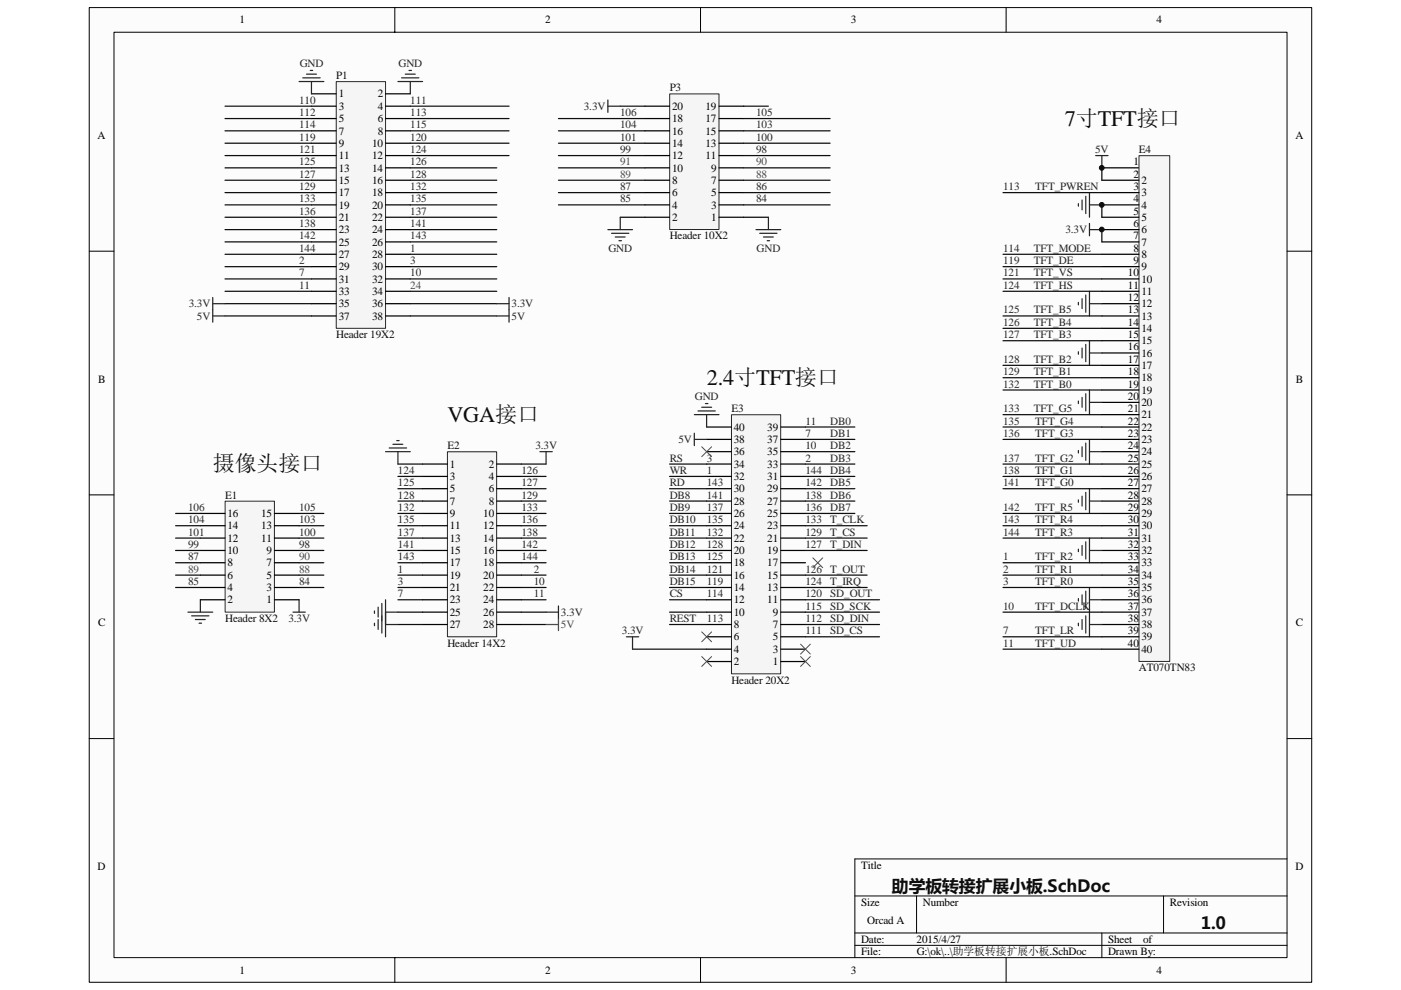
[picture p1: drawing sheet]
<svg xmlns="http://www.w3.org/2000/svg" width="297mm" height="210mm" viewBox="0 0 297 210" stroke-linecap="round" stroke-linejoin="round" font-family="sans-serif">
<path d="M18.9 1.6h259.2v206.7h-259.2z" fill="#fcfcfc"/>
<path d="M18.9 1.6h259.2v206.7h-259.2z" fill="none" stroke="#000" stroke-width=".21"/>
<path d="M24.2 6.9h248.7v196.2h-248.7z" fill="#fcfcfc"/>
<g fill="none" stroke="#000" stroke-width=".21">
<path d="M24.2 6.8h248.7v196.3h-248.7zM83.7 1.6v5.2M148.5 1.6v5.2M213.3 1.6v5.2M18.9 53.3h5.2M272.9 53.3h5.2M18.9 105h5.2M272.9 105h5.2M18.9 156.7h5.2M272.9 156.7h5.2M181.2 190h91.7M181.2 197.9h91.7"/>
<path d="M194.3 190v7.9M233.6 197.9v5.2M246.7 190v7.9M272.9 182.2h-91.7v20.9M83.7 203.1v5.3M148.5 203.1v5.3M181.2 200.5h91.7M213.3 203.1v5.3"/>
</g>
<path d="M94.9 95.8h10.4v39.3h-10.4z" fill="#f5f5f5"/>
<path d="M94.9 95.8h10.4v39.3h-10.4z" fill="none" stroke="#262626" stroke-width=".21"/>
<g fill="none" stroke="#000" stroke-width=".26">
<path d="M89.6 98.4h5.2M105.3 98.4h5.3M89.6 101h5.2M89.6 103.7h5.2M89.6 106.3h5.2M89.6 108.9h5.2M89.6 111.5h5.2M89.6 114.1h5.2M89.6 116.8h5.2M89.6 119.4h5.2M105.3 101h5.3M105.3 103.7h5.3"/>
<path d="M105.3 106.3h5.3M105.3 108.9h5.3M105.3 111.5h5.3M105.3 114.1h5.3M105.3 116.8h5.3M105.3 119.4h5.3M89.6 122h5.2M89.6 124.6h5.2M89.6 127.2h5.2M89.6 129.8h5.2M89.6 132.5h5.2M105.3 122h5.3"/>
<path d="M105.3 124.6h5.3M105.3 127.2h5.3M105.3 129.8h5.3M105.3 132.5h5.3"/>
</g>
<g fill="none" stroke="#0e0e0e" stroke-width=".26">
<path d="M84.4 98.4h5.2M110.6 98.4h5.2M84.4 114.1h5.2M84.4 116.8h5.2M84.4 103.7h5.2M84.4 101h5.2M84.4 119.4h5.2M84.4 111.5h5.2M84.4 108.9h5.2M84.4 106.3h5.2M110.6 114.1h5.2M110.6 111.5h5.2"/>
<path d="M110.6 103.7h5.2M110.6 101h5.2M110.6 116.8h5.2M110.6 119.4h5.2M110.6 108.9h5.2M110.6 106.3h5.2M84.4 122h5.2M84.4 127.2h5.2M84.4 129.8h5.2M84.4 132.5h5.2M84.4 124.6h5.2M110.6 122h5.2"/>
<path d="M110.6 127.2h5.2M110.6 129.8h5.2M110.6 132.5h5.2M110.6 124.6h5.2"/>
</g>
<g fill="none" stroke="#262626" stroke-width=".26">
<path d="M81.7 95.8h5.3M82.5 95h3.7M83.3 94.2h2.1M84.1 93.5h.5M84.4 95.8v2.6M114.5 95.8h2.6M115.8 95.8v2.6M39.9 129.8h5.2M40.6 130.6h3.7M41.4 131.4h2.1M42.2 132.2h.5M42.5 127.2v2.6"/>
<path d="M62.1 129.8h2.6M63.4 127.2v2.6M79.4 129.6v.5M79.4 132.2v.5M80.2 128.8v2.1M80.2 131.4v2.1M81 128v6.3M81.7 127.2v7.9M81.7 129.8h2.7M81.7 132.5h2.7M115.8 129.8h2.6M118.4 128.5v2.6"/>
</g>
<path d="M115.8 132.5h2.6M118.4 131.1v2.7" fill="none" stroke="#4c4c4c" stroke-width=".26"/>
<path d="M47.7 106.3h10.5v23.5h-10.5z" fill="#f5f5f5"/>
<path d="M47.7 106.3h10.5v23.5h-10.5z" fill="none" stroke="#262626" stroke-width=".21"/>
<g fill="none" stroke="#000" stroke-width=".26">
<path d="M42.5 119.4h5.2M42.5 116.8h5.2M42.5 114.1h5.2M42.5 111.5h5.2M42.5 108.9h5.2M58.2 119.4h5.2M58.2 116.8h5.2M58.2 114.1h5.2M58.2 111.5h5.2M58.2 108.9h5.2M42.5 127.2h5.2M42.5 124.6h5.2"/>
<path d="M42.5 122h5.2M58.2 127.2h5.2M58.2 124.6h5.2M58.2 122h5.2"/>
</g>
<path d="M155.1 88h10.4v54.9h-10.4z" fill="#f5f5f5"/>
<path d="M155.1 88h10.4v54.9h-10.4z" fill="none" stroke="#262626" stroke-width=".21"/>
<g fill="none" stroke="#000" stroke-width=".26">
<path d="M233.6 35.6h7.9M149.8 98.4h5.3M149.8 95.8h5.3M149.8 93.2h5.3M149.8 90.6h5.3M165.5 98.4h5.3M165.5 95.8h5.3M165.5 93.2h5.3M165.5 90.6h5.3M149.8 119.4h5.3M149.8 116.8h5.3M149.8 114.1h5.3"/>
<path d="M149.8 111.5h5.3M149.8 108.9h5.3M149.8 106.3h5.3M149.8 103.7h5.3M149.8 101h5.3M165.5 119.4h5.3M165.5 116.8h5.3M165.5 114.1h5.3M165.5 111.5h5.3M165.5 108.9h5.3M165.5 106.3h5.3M165.5 103.7h5.3"/>
<path d="M165.5 101h5.3M149.8 137.7h5.3M149.8 135.1h5.3M149.8 132.5h5.3M149.8 129.8h5.3M149.8 127.2h5.3M149.8 124.6h5.3M149.8 122h5.3M165.5 137.7h5.3M165.5 135.1h5.3M165.5 132.5h5.3M165.5 129.8h5.3"/>
<path d="M165.5 127.2h5.3M165.5 124.6h5.3M165.5 122h5.3M149.8 140.3h5.3M165.5 140.3h5.3"/>
</g>
<path d="M241.5 33h6.5v107.3h-6.5z" fill="#f5f5f5"/>
<path d="M241.5 33h6.5v107.3h-6.5z" fill="none" stroke="#262626" stroke-width=".21"/>
<g fill="none" stroke="#000" stroke-width=".26">
<path d="M233.6 38.2h7.9M233.6 40.9h7.9M233.6 43.5h7.9M233.6 46.1h7.9M233.6 48.7h7.9M233.6 51.3h7.9M233.6 53.9h7.9M233.6 56.6h7.9M233.6 59.2h7.9M233.6 61.8h7.9M233.6 64.4h7.9M233.6 67h7.9"/>
<path d="M233.6 69.6h7.9M233.6 72.3h7.9M233.6 74.9h7.9M233.6 77.5h7.9M233.6 80.1h7.9M233.6 82.7h7.9M233.6 85.3h7.9M233.6 87.9h7.9M233.6 90.6h7.9M233.6 93.2h7.9M233.6 95.8h7.9M233.6 98.4h7.9"/>
<path d="M233.6 101h7.9M233.6 103.7h7.9M233.6 106.3h7.9M233.6 108.9h7.9M233.6 111.5h7.9M233.6 114.1h7.9M233.6 116.8h7.9M233.6 119.4h7.9M233.6 122h7.9M233.6 124.6h7.9M233.6 127.2h7.9M233.6 129.8h7.9"/>
<path d="M233.6 132.5h7.9M233.6 135.1h7.9M233.6 137.7h7.9"/>
</g>
<g fill="none" stroke="#262626" stroke-width=".26">
<path d="M232.3 33h2.6M233.6 33v2.6M228.6 43.2v.5M229.4 42.4v2.1M230.2 41.6v3.7M231 40.9v5.2M231 47.4v2.6M231 48.7h2.6M231 43.5h2.6M228.6 64.1v.6M228.6 74.6v.5M229.4 63.4v2"/>
<path d="M229.4 73.8v2.1M230.2 62.6v3.6M230.2 73v3.7M231 61.8v5.2M231 72.3v5.2M231 64.4h2.6M231 74.9h2.6M228.6 85.1v.5M228.6 95.5v.6M229.4 84.3v2.1M229.4 94.8v2.1M230.2 83.5v3.7"/>
<path d="M230.2 94v3.6M231 82.7v5.2M231 93.2v5.2M231 85.3h2.6M231 95.8h2.6M228.6 106v.5M228.6 116.5v.5M229.4 105.2v2.1M229.4 115.7v2.1M230.2 104.4v3.7M230.2 114.9v3.7M231 103.7v5.2"/>
<path d="M231 114.1v5.3M231 106.3h2.6M231 116.8h2.6M228.6 127v.5M228.6 132.2v.5M229.4 126.2v2.1M229.4 131.4v2.1M230.2 125.4v3.7M230.2 130.6v3.7M231 124.6v10.5M231 127.2h2.6M231 132.5h2.6"/>
</g>
<path d="M131.5 22.5h5.2M157.7 22.5h5.2M233.6 35.6v2.6M131.5 46.1h5.2M157.7 46.1h5.2M233.6 43.5v2.6M233.6 48.7v2.6" fill="none" stroke="#0e0e0e" stroke-width=".26"/>
<path d="M142 19.9h10.4v28.8h-10.4z" fill="#f5f5f5"/>
<path d="M142 19.9h10.4v28.8h-10.4z" fill="none" stroke="#262626" stroke-width=".21"/>
<g fill="none" stroke="#000" stroke-width=".26">
<path d="M136.7 38.2h5.3M136.7 35.6h5.3M136.7 33h5.3M136.7 30.4h5.3M136.7 27.7h5.3M136.7 25.1h5.3M136.7 22.5h5.3M152.4 38.2h5.3M152.4 35.6h5.3M152.4 33h5.3M152.4 30.4h5.3M152.4 27.7h5.3"/>
<path d="M152.4 25.1h5.3M152.4 22.5h5.3M136.7 46.1h5.3M136.7 43.5h5.3M136.7 40.9h5.3M152.4 46.1h5.3M152.4 43.5h5.3M152.4 40.9h5.3"/>
</g>
<g fill="none" stroke="#0e0e0e" stroke-width=".26">
<path d="M118.4 35.6h18.3M118.4 25.1h18.3M118.4 38.2h18.3M118.4 33h18.3M118.4 30.4h18.3M118.4 27.7h18.3M157.7 35.6h18.3M157.7 25.1h18.3M157.7 38.2h18.3M157.7 33h18.3M157.7 30.4h18.3M157.7 27.7h18.3"/>
<path d="M118.4 43.5h18.3M118.4 40.9h18.3M157.7 43.5h18.3M157.7 40.9h18.3M142 98.4h7.8M37.2 108.9h5.3M37.2 111.5h5.3M37.2 114.1h5.3M37.2 116.8h5.3M37.2 119.4h5.3M63.4 108.9h5.3M63.4 111.5h5.3"/>
<path d="M63.4 114.1h5.3M63.4 116.8h5.3M63.4 119.4h5.3M142 108.9h7.8M142 111.5h7.8M142 114.1h7.8M142 116.8h7.8M142 119.4h7.8M142 101h7.8M142 103.7h7.8M142 106.3h7.8M37.2 122h5.3"/>
<path d="M37.2 124.6h5.3M63.4 122h5.3M63.4 124.6h5.3M134.1 137.7h15.7M142 122h7.8M142 124.6h7.8M142 127.2h7.8M142 129.8h7.8M142 132.5h7.8"/>
</g>
<g fill="none" stroke="#262626" stroke-width=".26">
<path d="M128.9 21.2v2.6M128.9 22.5h2.6M128.9 48.7h5.2M129.7 49.5h3.6M130.4 50.3h2.1M131.2 51.1h.6M131.5 46.1v2.6M160.3 48.7h5.2M161.1 49.5h3.6M161.9 50.3h2.1M162.7 51.1h.5M162.9 46.1v2.6"/>
<path d="M147.2 87.9h5.2M147.2 91.9v2.6M147.2 93.2h2.6M148 87.2h3.7M148.8 86.4h2.1M149.6 85.6h.5M149.8 87.9v2.7M132.8 135.1h2.6M134.1 135.1v2.6"/>
</g>
<path d="M148.8 94.8l2.1 2.1M150.9 94.8l-2.1 2.1M172.3 118.3l2.1 2.1M174.4 118.3l-2.1 2.1M148.8 139.3l2.1 2.1M148.8 134l2.1 2.1M150.9 139.3l-2.1 2.1M150.9 134l-2.1 2.1M169.7 136.6l2.1 2.1M169.7 139.3l2.1 2.1M171.8 136.6l-2.1 2.1M171.8 139.3l-2.1 2.1" fill="none" stroke="#4c4c4c" stroke-width=".21"/>
<path d="M71.3 17.3h10.4v52.3h-10.4z" fill="#f5f5f5"/>
<path d="M71.3 17.3h10.4v52.3h-10.4z" fill="none" stroke="#262626" stroke-width=".21"/>
<g fill="none" stroke="#000" stroke-width=".26">
<path d="M66 19.9h5.3M81.7 19.9h5.3M66 22.5h5.3M66 25.1h5.3M66 27.7h5.3M66 30.4h5.3M66 33h5.3M66 35.6h5.3M66 38.2h5.3M81.7 22.5h5.3M81.7 25.1h5.3M81.7 27.7h5.3"/>
<path d="M81.7 30.4h5.3M81.7 33h5.3M81.7 35.6h5.3M81.7 38.2h5.3M66 40.9h5.3M66 43.5h5.3M66 46.1h5.3M66 48.7h5.3M66 51.3h5.3M66 53.9h5.3M66 56.6h5.3M66 59.2h5.3"/>
<path d="M81.7 40.9h5.3M81.7 43.5h5.3M81.7 46.1h5.3M81.7 48.7h5.3M81.7 51.3h5.3M81.7 53.9h5.3M81.7 56.6h5.3M81.7 59.2h5.3M66 61.8h5.3M66 64.4h5.3M66 67h5.3M81.7 61.8h5.3"/>
<path d="M81.7 64.4h5.3M81.7 67h5.3"/>
</g>
<g fill="none" stroke="#0e0e0e" stroke-width=".26">
<path d="M47.7 33h18.3M47.7 35.6h18.3M47.7 38.2h18.3M47.7 30.4h18.3M47.7 22.5h18.3M47.7 25.1h18.3M47.7 27.7h18.3M87 38.2h18.3M87 22.5h20.9M87 27.7h20.9M87 30.4h20.9M87 33h20.9"/>
<path d="M87 25.1h20.9M87 35.6h18.3M47.7 43.5h18.3M47.7 46.1h18.3M47.7 48.7h18.3M47.7 53.9h18.3M47.7 56.6h18.3M47.7 59.2h18.3M47.7 40.9h18.3M47.7 51.3h18.3M87 40.9h18.3M87 43.5h18.3"/>
<path d="M87 48.7h18.3M87 51.3h18.3M87 53.9h18.3M87 59.2h18.3M87 46.1h18.3M87 56.6h18.3M212.7 53.9h20.9M212.7 56.6h20.9M212.7 59.2h20.9M212.7 40.9h20.9M47.7 64.4h18.3M47.7 67h18.3"/>
<path d="M47.7 61.8h18.3M87 64.4h18.3M87 67h18.3M87 61.8h18.3M212.7 61.8h20.9M212.7 67h20.9M212.7 69.6h20.9M212.7 72.3h20.9M212.7 77.5h20.9M170.8 93.2h10.4M170.8 95.8h10.4M170.8 98.4h10.4"/>
<path d="M170.8 90.6h10.4M212.7 90.6h20.9M212.7 93.2h20.9M212.7 98.4h20.9M212.7 80.1h20.9M212.7 82.7h20.9M212.7 87.9h20.9M170.8 101h10.4M170.8 103.7h10.4M170.8 106.3h10.4M170.8 108.9h10.4M170.8 111.5h13.1"/>
<path d="M170.8 114.1h13.1M170.8 116.8h13.1M212.7 101h20.9M212.7 103.7h20.9M212.7 108.9h20.9M212.7 111.5h20.9M212.7 114.1h20.9M212.7 119.4h20.9M170.8 122h13.1M170.8 124.6h13.1M170.8 127.2h15.7M170.8 129.8h15.7"/>
<path d="M170.8 132.5h15.7M170.8 135.1h15.7M212.7 122h20.9M212.7 124.6h20.9M212.7 129.8h20.9M212.7 135.1h20.9M212.7 137.7h20.9"/>
</g>
<g fill="none" stroke="#262626" stroke-width=".26">
<path d="M63.4 17.3h5.3M64.2 16.5h3.7M65 15.7h2.1M65.8 14.9h.5M66 17.3v2.6M84.4 17.3h5.2M85.2 16.5h3.6M85.9 15.7h2.1M86.7 14.9h.5M87 17.3v2.6M45.1 63.1v5.2M45.1 67h2.6"/>
<path d="M45.1 64.4h2.6M105.3 67h2.6M105.3 64.4h2.6M107.9 63.1v5.2"/>
</g>
<g fill="#0e0e0e" stroke="#0e0e0e" stroke-width=".21">
<circle cx="233.6" cy="48.7" r=".51"/>
<circle cx="233.6" cy="43.5" r=".51"/>
<circle cx="233.6" cy="35.6" r=".51"/>
</g>
<g font-size="4.7" fill="#0e0e0e">
<text x="225.8" y="26.7">7寸TFT接口</text>
<text x="149.8" y="81.7">2.4寸TFT接口</text>
<text x="94.8" y="89.5">VGA接口</text>
<text x="45.1" y="100">摄像头接口</text>
</g>
<g font-size="3.6" fill="#0e0e0e">
<text x="189.1" y="189.1">助学板转接扩展小板.SchDoc</text>
<text x="254.6" y="197">1.0</text>
</g>
<g font-size="2.4">
<text x="50.8" y="5">1</text>
<text x="115.6" y="5">2</text>
<text x="180.4" y="5">3</text>
<text x="245.2" y="5">4</text>
<text x="71.8" y="20.7">1</text>
<text x="71.8" y="23.3">3</text>
<text x="80.1" y="20.7">2</text>
<text x="80.1" y="23.3">4</text>
<text x="142.5" y="23.3">20</text>
<text x="149.6" y="23.3">19</text>
<text x="20.7" y="29.5">A</text>
<text x="71.8" y="25.9">5</text>
<text x="71.8" y="28.5">7</text>
<text x="80.1" y="25.9">6</text>
<text x="80.1" y="28.5">8</text>
<text x="142.5" y="28.5">16</text>
<text x="142.5" y="25.9">18</text>
<text x="149.6" y="28.5">15</text>
<text x="149.6" y="25.9">17</text>
<text x="274.7" y="29.5">A</text>
<text x="71.8" y="31.2">9</text>
<text x="71.8" y="33.8">11</text>
<text x="78.9" y="31.2">10</text>
<text x="78.9" y="33.8">12</text>
<text x="142.5" y="33.8">12</text>
<text x="142.5" y="31.2">14</text>
<text x="149.6" y="33.8">11</text>
<text x="149.6" y="31.2">13</text>
<text x="240.3" y="35.1">1</text>
<text x="71.8" y="36.4">13</text>
<text x="71.8" y="39">15</text>
<text x="71.8" y="41.6">17</text>
<text x="78.9" y="36.4">14</text>
<text x="78.9" y="39">16</text>
<text x="78.9" y="41.6">18</text>
<text x="142.5" y="41.6">6</text>
<text x="142.5" y="39">8</text>
<text x="142.5" y="36.4">10</text>
<text x="150.8" y="41.6">5</text>
<text x="150.8" y="39">7</text>
<text x="150.8" y="36.4">9</text>
<text x="240.3" y="37.7">2</text>
<text x="240.3" y="40.3">3</text>
<text x="242" y="39">2</text>
<text x="242" y="41.6">3</text>
<text x="71.8" y="44.2">19</text>
<text x="71.8" y="46.9">21</text>
<text x="78.9" y="44.2">20</text>
<text x="78.9" y="46.9">22</text>
<text x="142.5" y="46.9">2</text>
<text x="142.5" y="44.2">4</text>
<text x="150.8" y="46.9">1</text>
<text x="150.8" y="44.2">3</text>
<text x="240.3" y="42.9">4</text>
<text x="240.3" y="45.6">5</text>
<text x="242" y="44.2">4</text>
<text x="242" y="46.9">5</text>
<text x="71.8" y="49.5">23</text>
<text x="71.8" y="52.1">25</text>
<text x="78.9" y="49.5">24</text>
<text x="78.9" y="52.1">26</text>
<text x="240.3" y="48.2">6</text>
<text x="240.3" y="50.8">7</text>
<text x="240.3" y="53.4">8</text>
<text x="242" y="49.5">6</text>
<text x="242" y="52.1">7</text>
<text x="71.8" y="54.7">27</text>
<text x="71.8" y="57.3">29</text>
<text x="71.8" y="59.9">31</text>
<text x="78.9" y="54.7">28</text>
<text x="78.9" y="57.3">30</text>
<text x="78.9" y="59.9">32</text>
<text x="239.1" y="58.6">10</text>
<text x="240.3" y="56">9</text>
<text x="242" y="54.7">8</text>
<text x="242" y="57.3">9</text>
<text x="242" y="59.9">10</text>
<text x="71.8" y="62.6">33</text>
<text x="71.8" y="65.2">35</text>
<text x="78.9" y="62.6">34</text>
<text x="78.9" y="65.2">36</text>
<text x="239.1" y="61.3">11</text>
<text x="239.1" y="63.9">12</text>
<text x="242" y="62.6">11</text>
<text x="242" y="65.2">12</text>
<text x="71.8" y="67.8">37</text>
<text x="78.9" y="67.8">38</text>
<text x="239.1" y="66.5">13</text>
<text x="239.1" y="69.1">14</text>
<text x="239.1" y="71.7">15</text>
<text x="242" y="67.8">13</text>
<text x="242" y="70.4">14</text>
<text x="239.1" y="74.3">16</text>
<text x="239.1" y="77">17</text>
<text x="242" y="73">15</text>
<text x="242" y="75.6">16</text>
<text x="20.8" y="81.2">B</text>
<text x="239.1" y="79.6">18</text>
<text x="239.1" y="82.2">19</text>
<text x="242" y="78.3">17</text>
<text x="242" y="80.9">18</text>
<text x="242" y="83.5">19</text>
<text x="274.8" y="81.2">B</text>
<text x="239.1" y="84.8">20</text>
<text x="239.1" y="87.4">21</text>
<text x="242" y="86.1">20</text>
<text x="242" y="88.7">21</text>
<text x="155.6" y="94">38</text>
<text x="155.6" y="91.4">40</text>
<text x="162.7" y="94">37</text>
<text x="162.7" y="91.4">39</text>
<text x="239.1" y="90">22</text>
<text x="239.1" y="92.7">23</text>
<text x="239.1" y="95.3">24</text>
<text x="242" y="91.4">22</text>
<text x="242" y="94">23</text>
<text x="95.4" y="99.2">1</text>
<text x="95.4" y="101.8">3</text>
<text x="103.6" y="99.2">2</text>
<text x="103.6" y="101.8">4</text>
<text x="155.6" y="101.8">32</text>
<text x="155.6" y="99.2">34</text>
<text x="155.6" y="96.6">36</text>
<text x="162.7" y="101.8">31</text>
<text x="162.7" y="99.2">33</text>
<text x="162.7" y="96.6">35</text>
<text x="239.1" y="97.9">25</text>
<text x="239.1" y="100.5">26</text>
<text x="242" y="96.6">24</text>
<text x="242" y="99.2">25</text>
<text x="242" y="101.8">26</text>
<text x="95.4" y="104.4">5</text>
<text x="95.4" y="107.1">7</text>
<text x="103.6" y="104.4">6</text>
<text x="103.6" y="107.1">8</text>
<text x="155.6" y="107.1">28</text>
<text x="155.6" y="104.4">30</text>
<text x="162.7" y="107.1">27</text>
<text x="162.7" y="104.4">29</text>
<text x="239.1" y="103.1">27</text>
<text x="239.1" y="105.7">28</text>
<text x="242" y="104.4">27</text>
<text x="242" y="107.1">28</text>
<text x="48.2" y="112.3">14</text>
<text x="48.2" y="109.7">16</text>
<text x="55.3" y="112.3">13</text>
<text x="55.3" y="109.7">15</text>
<text x="95.4" y="109.7">9</text>
<text x="95.4" y="112.3">11</text>
<text x="102.5" y="109.7">10</text>
<text x="102.5" y="112.3">12</text>
<text x="155.6" y="112.3">24</text>
<text x="155.6" y="109.7">26</text>
<text x="162.7" y="112.3">23</text>
<text x="162.7" y="109.7">25</text>
<text x="239.1" y="108.4">29</text>
<text x="239.1" y="111">30</text>
<text x="239.1" y="113.6">31</text>
<text x="242" y="109.7">29</text>
<text x="242" y="112.3">30</text>
<text x="48.2" y="117.5">10</text>
<text x="48.2" y="114.9">12</text>
<text x="55.3" y="114.9">11</text>
<text x="56.5" y="117.5">9</text>
<text x="95.4" y="114.9">13</text>
<text x="95.4" y="117.5">15</text>
<text x="102.5" y="114.9">14</text>
<text x="102.5" y="117.5">16</text>
<text x="155.6" y="117.5">20</text>
<text x="155.6" y="114.9">22</text>
<text x="162.7" y="117.5">19</text>
<text x="162.7" y="114.9">21</text>
<text x="239.1" y="116.2">32</text>
<text x="239.1" y="118.8">33</text>
<text x="242" y="114.9">31</text>
<text x="242" y="117.5">32</text>
<text x="48.2" y="125.4">4</text>
<text x="48.2" y="122.8">6</text>
<text x="48.2" y="120.1">8</text>
<text x="56.5" y="125.4">3</text>
<text x="56.5" y="122.8">5</text>
<text x="56.5" y="120.1">7</text>
<text x="95.4" y="120.1">17</text>
<text x="95.4" y="122.8">19</text>
<text x="95.4" y="125.4">21</text>
<text x="102.5" y="120.1">18</text>
<text x="102.5" y="122.8">20</text>
<text x="102.5" y="125.4">22</text>
<text x="155.6" y="125.4">14</text>
<text x="155.6" y="122.8">16</text>
<text x="155.6" y="120.1">18</text>
<text x="162.7" y="125.4">13</text>
<text x="162.7" y="122.8">15</text>
<text x="162.7" y="120.1">17</text>
<text x="239.1" y="121.5">34</text>
<text x="239.1" y="124.1">35</text>
<text x="242" y="120.1">33</text>
<text x="242" y="122.8">34</text>
<text x="242" y="125.4">35</text>
<text x="48.2" y="128">2</text>
<text x="56.5" y="128">1</text>
<text x="95.4" y="128">23</text>
<text x="95.4" y="130.6">25</text>
<text x="102.5" y="128">24</text>
<text x="102.5" y="130.6">26</text>
<text x="155.6" y="130.6">10</text>
<text x="155.6" y="128">12</text>
<text x="162.7" y="128">11</text>
<text x="163.9" y="130.6">9</text>
<text x="239.1" y="126.7">36</text>
<text x="239.1" y="129.3">37</text>
<text x="239.1" y="131.9">38</text>
<text x="242" y="128">36</text>
<text x="242" y="130.6">37</text>
<text x="20.8" y="132.9">C</text>
<text x="95.4" y="133.2">27</text>
<text x="102.5" y="133.2">28</text>
<text x="155.6" y="135.8">6</text>
<text x="155.6" y="133.2">8</text>
<text x="163.9" y="135.8">5</text>
<text x="163.9" y="133.2">7</text>
<text x="239.1" y="134.5">39</text>
<text x="239.1" y="137.2">40</text>
<text x="242" y="133.2">38</text>
<text x="242" y="135.8">39</text>
<text x="274.8" y="132.9">C</text>
<text x="155.6" y="141.1">2</text>
<text x="155.6" y="138.5">4</text>
<text x="163.9" y="141.1">1</text>
<text x="163.9" y="138.5">3</text>
<text x="242" y="138.5">40</text>
<text x="20.7" y="184.6">D</text>
<text x="182.6" y="184.2">Title</text>
<text x="274.7" y="184.6">D</text>
<text x="182.6" y="192.1">Size</text>
<text x="183.9" y="196">Orcad A</text>
<text x="195.7" y="192.1">Number</text>
<text x="248" y="192.1">Revision</text>
<text x="182.6" y="199.9">Date:</text>
<text x="182.6" y="202.6">File:</text>
<text x="194.4" y="199.9">2015/4/27</text>
<text x="194.4" y="202.6">G:\ok\..\助学板转接扩展小板.SchDoc</text>
<text x="234.9" y="202.6">Drawn By:</text>
<text x="234.9" y="199.9">Sheet</text>
<text x="242.3" y="199.9">of</text>
<text x="50.8" y="206.5">1</text>
<text x="115.6" y="206.5">2</text>
<text x="180.4" y="206.5">3</text>
<text x="245.2" y="206.5">4</text>
</g>
<g font-size="2.4" fill="#262626">
<text x="63.5" y="14.1">GND</text>
<text x="84.5" y="14.1">GND</text>
<text x="63.4" y="22">110</text>
<text x="87" y="22">111</text>
<text x="123.8" y="23.3">3.3V</text>
<text x="63.4" y="24.6">112</text>
<text x="63.4" y="27.2">114</text>
<text x="63.4" y="29.8">119</text>
<text x="87" y="24.6">113</text>
<text x="87" y="27.2">115</text>
<text x="87" y="29.8">120</text>
<text x="131.5" y="29.8">101</text>
<text x="131.5" y="27.2">104</text>
<text x="131.5" y="24.6">106</text>
<text x="160.3" y="29.8">100</text>
<text x="160.3" y="27.2">103</text>
<text x="160.3" y="24.6">105</text>
<text x="63.4" y="32.5">121</text>
<text x="63.4" y="35.1">125</text>
<text x="87" y="32.5">124</text>
<text x="87" y="35.1">126</text>
<text x="131.5" y="32.5">99</text>
<text x="160.3" y="32.5">98</text>
<text x="232.2" y="32.5">5V</text>
<text x="63.4" y="37.7">127</text>
<text x="63.4" y="40.3">129</text>
<text x="87" y="37.7">128</text>
<text x="87" y="40.3">132</text>
<text x="131.5" y="40.3">87</text>
<text x="160.3" y="40.3">86</text>
<text x="212.7" y="40.3">113</text>
<text x="219.5" y="40.3">TFT_PWREN</text>
<text x="63.4" y="45.6">136</text>
<text x="63.4" y="42.9">133</text>
<text x="87" y="45.6">137</text>
<text x="87" y="42.9">135</text>
<text x="131.5" y="42.9">85</text>
<text x="160.3" y="42.9">84</text>
<text x="63.4" y="48.2">138</text>
<text x="63.4" y="50.8">142</text>
<text x="63.4" y="53.4">144</text>
<text x="87" y="48.2">141</text>
<text x="87" y="50.8">143</text>
<text x="87" y="53.4">1</text>
<text x="129" y="53.4">GND</text>
<text x="160.4" y="53.4">GND</text>
<text x="212.7" y="53.4">114</text>
<text x="219.2" y="53.4">TFT_MODE</text>
<text x="225.9" y="49.5">3.3V</text>
<text x="63.4" y="56">2</text>
<text x="63.4" y="58.6">7</text>
<text x="87" y="56">3</text>
<text x="87" y="58.6">10</text>
<text x="212.7" y="56">119</text>
<text x="212.7" y="58.6">121</text>
<text x="219.2" y="56">TFT_DE</text>
<text x="219.2" y="58.6">TFT_VS</text>
<text x="40" y="65.2">3.3V</text>
<text x="63.4" y="61.3">11</text>
<text x="108.5" y="65.2">3.3V</text>
<text x="212.7" y="61.3">124</text>
<text x="219.2" y="61.3">TFT_HS</text>
<text x="41.8" y="67.8">5V</text>
<text x="108.5" y="67.8">5V</text>
<text x="212.7" y="66.5">125</text>
<text x="212.7" y="69.1">126</text>
<text x="212.7" y="71.7">127</text>
<text x="219.2" y="71.7">TFT_B3</text>
<text x="219.2" y="69.1">TFT_B4</text>
<text x="219.2" y="66.5">TFT_B5</text>
<text x="212.7" y="77">128</text>
<text x="219.2" y="77">TFT_B2</text>
<text x="212.7" y="79.6">129</text>
<text x="212.7" y="82.2">132</text>
<text x="219.2" y="82.2">TFT_B0</text>
<text x="219.2" y="79.6">TFT_B1</text>
<text x="147.3" y="84.8">GND</text>
<text x="212.7" y="87.4">133</text>
<text x="219.2" y="87.4">TFT_G5</text>
<text x="113.5" y="95.3">3.3V</text>
<text x="143.9" y="94">5V</text>
<text x="170.8" y="92.7">7</text>
<text x="170.8" y="95.3">10</text>
<text x="170.8" y="90">11</text>
<text x="176" y="90">DB0</text>
<text x="176" y="92.7">DB1</text>
<text x="176" y="95.3">DB2</text>
<text x="212.7" y="90">135</text>
<text x="212.7" y="92.7">136</text>
<text x="219.5" y="92.7">TFT_G3</text>
<text x="219.5" y="90">TFT_G4</text>
<text x="84.4" y="100.5">124</text>
<text x="110.5" y="100.5">126</text>
<text x="142" y="97.9">RS</text>
<text x="142" y="100.5">WR</text>
<text x="149.8" y="100.5">1</text>
<text x="149.8" y="97.9">3</text>
<text x="170.8" y="97.9">2</text>
<text x="170.8" y="100.5">144</text>
<text x="176" y="97.9">DB3</text>
<text x="176" y="100.5">DB4</text>
<text x="212.7" y="97.9">137</text>
<text x="212.7" y="100.5">138</text>
<text x="219.5" y="100.5">TFT_G1</text>
<text x="219.5" y="97.9">TFT_G2</text>
<text x="84.4" y="103.1">125</text>
<text x="84.4" y="105.7">128</text>
<text x="110.5" y="103.1">127</text>
<text x="110.6" y="105.7">129</text>
<text x="142" y="103.1">RD</text>
<text x="142" y="105.7">DB8</text>
<text x="149.8" y="105.7">141</text>
<text x="149.8" y="103.1">143</text>
<text x="170.8" y="105.7">138</text>
<text x="170.8" y="103.1">142</text>
<text x="176" y="103.1">DB5</text>
<text x="176" y="105.7">DB6</text>
<text x="212.7" y="103.1">141</text>
<text x="219.5" y="103.1">TFT_G0</text>
<text x="39.9" y="113.6">101</text>
<text x="39.9" y="111">104</text>
<text x="39.9" y="108.4">106</text>
<text x="63.4" y="113.6">100</text>
<text x="63.4" y="111">103</text>
<text x="63.4" y="108.4">105</text>
<text x="84.4" y="108.4">132</text>
<text x="84.4" y="111">135</text>
<text x="84.4" y="113.6">137</text>
<text x="110.5" y="108.4">133</text>
<text x="110.6" y="111">136</text>
<text x="110.6" y="113.6">138</text>
<text x="142" y="108.4">DB9</text>
<text x="142" y="111">DB10</text>
<text x="142" y="113.6">DB11</text>
<text x="149.8" y="113.6">132</text>
<text x="149.8" y="111">135</text>
<text x="149.8" y="108.4">137</text>
<text x="170.8" y="113.6">129</text>
<text x="170.8" y="108.4">136</text>
<text x="170.8" y="111">133</text>
<text x="176" y="108.4">DB7</text>
<text x="176" y="111">T_CLK</text>
<text x="176" y="113.6">T_CS</text>
<text x="212.7" y="108.4">142</text>
<text x="212.7" y="111">143</text>
<text x="212.7" y="113.6">144</text>
<text x="219.5" y="113.6">TFT_R3</text>
<text x="219.5" y="111">TFT_R4</text>
<text x="219.5" y="108.4">TFT_R5</text>
<text x="39.9" y="118.8">87</text>
<text x="39.9" y="116.2">99</text>
<text x="63.4" y="116.2">98</text>
<text x="84.4" y="116.2">141</text>
<text x="84.4" y="118.8">143</text>
<text x="110.6" y="116.2">142</text>
<text x="110.6" y="118.8">144</text>
<text x="142" y="116.2">DB12</text>
<text x="142" y="118.8">DB13</text>
<text x="149.8" y="118.8">125</text>
<text x="149.8" y="116.2">128</text>
<text x="170.8" y="116.2">127</text>
<text x="176" y="116.2">T_DIN</text>
<text x="212.7" y="118.8">1</text>
<text x="219.5" y="118.8">TFT_R2</text>
<text x="39.9" y="124.1">85</text>
<text x="63.4" y="124.1">84</text>
<text x="84.4" y="121.5">1</text>
<text x="84.4" y="124.1">3</text>
<text x="113.2" y="121.5">2</text>
<text x="113.2" y="124.1">10</text>
<text x="142" y="121.5">DB14</text>
<text x="142" y="124.1">DB15</text>
<text x="149.8" y="124.1">119</text>
<text x="149.8" y="121.5">121</text>
<text x="170.8" y="124.1">124</text>
<text x="170.8" y="121.5">126</text>
<text x="176" y="121.5">T_OUT</text>
<text x="176" y="124.1">T_IRQ</text>
<text x="212.7" y="121.5">2</text>
<text x="212.7" y="124.1">3</text>
<text x="219.5" y="124.1">TFT_R0</text>
<text x="219.5" y="121.5">TFT_R1</text>
<text x="61.1" y="131.9">3.3V</text>
<text x="84.4" y="126.7">7</text>
<text x="113.2" y="126.7">11</text>
<text x="118.9" y="130.6">3.3V</text>
<text x="142" y="126.7">CS</text>
<text x="142" y="131.9">REST</text>
<text x="149.8" y="131.9">113</text>
<text x="149.8" y="126.7">114</text>
<text x="170.8" y="131.9">112</text>
<text x="170.8" y="129.3">115</text>
<text x="170.8" y="126.7">120</text>
<text x="176" y="126.7">SD_OUT</text>
<text x="176" y="129.3">SD_SCK</text>
<text x="176" y="131.9">SD_DIN</text>
<text x="212.7" y="129.3">10</text>
<text x="219.5" y="129.3">TFT_DCLK</text>
<text x="131.8" y="134.5">3.3V</text>
<text x="170.8" y="134.5">111</text>
<text x="176" y="134.5">SD_CS</text>
<text x="212.7" y="134.5">7</text>
<text x="212.7" y="137.2">11</text>
<text x="219.5" y="137.2">TFT_UD</text>
<text x="219.5" y="134.5">TFT_LR</text>
</g>
<g font-size="2.4" fill="#0e0e0e">
<text x="71.3" y="16.8">P1</text>
<text x="142" y="19.4">P3</text>
<text x="241.5" y="32.5">E4</text>
<text x="142" y="50.8">Header 10X2</text>
<text x="71.3" y="71.7">Header 19X2</text>
<text x="155.1" y="87.4">E3</text>
<text x="94.8" y="95.3">E2</text>
<text x="47.7" y="105.7">E1</text>
<text x="47.7" y="131.9">Header 8X2</text>
<text x="94.8" y="137.2">Header 14X2</text>
<text x="241.5" y="142.4">AT070TN83</text>
<text x="155.1" y="145">Header 20X2</text>
</g>
<g font-size="2.4" fill="#4c4c4c">
<text x="131.5" y="35.1">91</text>
<text x="160.3" y="35.1">90</text>
<text x="131.5" y="37.7">89</text>
<text x="160.3" y="37.7">88</text>
<text x="87" y="61.3">24</text>
<text x="63.4" y="118.8">90</text>
<text x="39.9" y="121.5">89</text>
<text x="63.4" y="121.5">88</text>
<text x="118.9" y="133.2">5V</text>
</g>
</svg>
